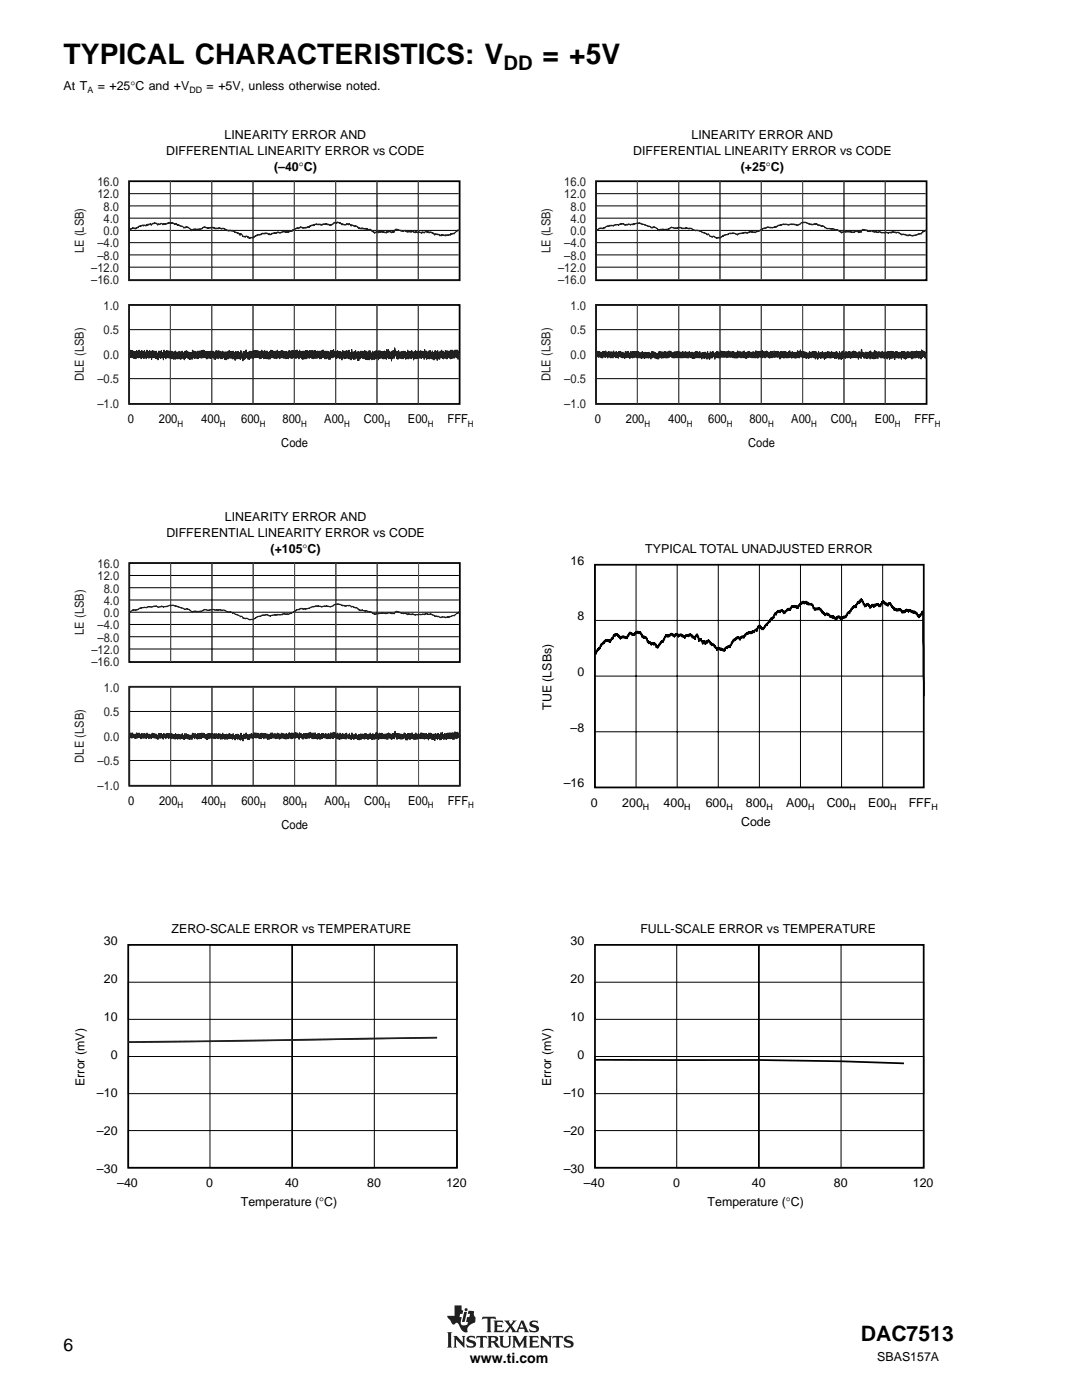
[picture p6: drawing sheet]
<svg xmlns="http://www.w3.org/2000/svg" width="216mm" height="279mm" viewBox="0 0 216 279" stroke-linecap="round" stroke-linejoin="round" font-family="sans-serif">
<g fill="#231f20">
<path d="M90.7 260.5h1.4v.9l.3 .1-.1 .7h-.5l-.1 .6h.4l-.2 1a.56 .56 0 0 0 .5 .7l.8-.1 .2-.6h-.4l.2-1h.4l.2-.6h-.5l.2-.6 1.1 .1-.1 .7 .4 .4v.7a.5 .5 0 0 1-.6 .6l-1 .8v.7a.2 .2 0 0 1 0 .2 .2 .2 0 0 1-.2 .1 2 2 0 0 1-1.6-1.6 .44 .44 0 0 0-.4-.3 .44 .44 0 0 0-.4 .3h-.3l-.2-.1-.9-1.3-.1-.3h1.5z" fill-rule="evenodd"/>
<path d="M92.6 261.8h.6l-.5 2h-.5z" fill-rule="evenodd"/>
<path d="M105.8 263.8l.4-.2 1-.1 .2 .6-.6-.3-.6 .1a.34 .34 0 0 0 0 .4 .34 .34 0 0 0 .4 .1 .77 .77 0 0 1 .9 .4 .77 .77 0 0 1-.2 .9l-.5 .2h-1l-.3-.7 .6 .4h.5a.36 .36 0 0 0 .4-.4 .36 .36 0 0 0-.5-.2 .75 .75 0 0 1-.7-.4 .75 .75 0 0 1 0-.8z" fill-rule="evenodd"/>
<path d="M98.5 263.5h1.8l.1 .6-.4-.3-.8 .1v.6h.8l.2-.2v.7l-.3-.2h-.7v.7l1 .1 .3-.3-.1 .6h-1.9l.2-.4v-1.6z" fill-rule="evenodd"/>
<path d="M96.3 262.8h2.5l.2 .6-.5-.3-.6 .1v2.4l.2 .3h-1l.2-.3v-2.4l-.7-.1-.4 .3z" fill-rule="evenodd"/>
<path d="M100.6 263.5h1.1l-.1 .3 .3 .5 .5-.6-.2-.2h.9l-1 1.1 .9 1.1 1-2.2h.4l.9 2.1 .3 .3h-1l.1-.2-.1-.5h-1l-.2 .5 .2 .2h-1.5l.1-.3-.4-.6-.4 .7 .1 .2h-.9l1-1.2z" fill-rule="evenodd"/>
<circle cx="93" cy="261.4" r=".31"/>
</g>
<path d="M104.1 264l.4 .9h-.8z" fill="#fff"/>
<g fill="#231f20">
<path d="M89.2 265.9h1l-.2 .2v2.6l.2 .2h-1l.2-.2v-2.6z" fill-rule="evenodd"/>
<path d="M90.5 266.6h.6l1.3 1.3-.1-1-.2-.3h.8l-.2 .3v2.1l-1.7-1.7v1.4l.2 .2h-.7l.2-.2v-1.8z" fill-rule="evenodd"/>
<path d="M99.6 266.6h.9l-.2 .3v1.4l.2 .3 .3 .1 .5-.1 .3-.3v-1.4l-.2-.3h.7l-.2 .3v1.3a1.05 1.05 0 0 1-1.1 .8 1.05 1.05 0 0 1-1-.8v-1.3z" fill-rule="evenodd"/>
<path d="M95.1 266.6h2l.1 .6-.4-.3-.4 .1v1.7l.2 .2h-1l.2-.3v-1.6l-.5-.1-.3 .3z" fill-rule="evenodd"/>
<path d="M93.3 266.8l.4-.2h1l.1 .5-.8-.2a.28 .28 0 0 0-.4 .1 .28 .28 0 0 0 .3 .4 .94 .94 0 0 1 1.1 1.1l-.6 .4-1.2 .1-.2-.7 .8 .4 .6-.1a.65 .65 0 0 0-.8-.7 .63 .63 0 0 1-.5-.4 .63 .63 0 0 1 .2-.7z" fill-rule="evenodd"/>
<path d="M102.2 266.6h.8l.7 1.5 .9-1.5h.6l-.2 .3v1.8l.3 .2h-1l.2-.2v-1.2l-.9 1.5-.9-1.6v1.2l.2 .3h-.7l.2-.3v-1.6z" fill-rule="evenodd"/>
<path d="M107.7 266.6h.7l1.2 1.3v-1l-.2-.3h.7l-.2 .3v2.1l-1.6-1.7v1.4l.2 .2h-.8l.2-.2v-1.8z" fill-rule="evenodd"/>
<path d="M105.5 266.6h1.8l.2 .6-.5-.3-.7 .1v.6h.7l.2-.2v.6l-.2-.1h-.7v.7l.9 .1 .4-.3-.1 .5h-2l.2-.2v-1.8z" fill-rule="evenodd"/>
<path d="M110.3 266.6h2l.1 .6-.3-.3-.5 .1v1.7l.2 .2h-1l.2-.2v-1.7l-.4-.1-.5 .3z" fill-rule="evenodd"/>
<path d="M112.7 266.8a1.44 1.44 0 0 1 1.3-.1l.1-.1 .2 .5-.4-.2a.51 .51 0 0 0-.8 .3l.1 .1a1.26 1.26 0 0 1 1.3 .9l-.3 .6-.6 .2h-.9l-.3-.7 .8 .4 .7-.1a.38 .38 0 0 0-.1-.5 .38 .38 0 0 0-.4-.1 .72 .72 0 0 1-.8-.3 .72 .72 0 0 1 .1-.9z" fill-rule="evenodd"/>
<path d="M97.3 266.6h1.3a.62 .62 0 0 1 .8 .5 .62 .62 0 0 1-.6 .7l1 1-.2 .2a1.03 1.03 0 0 1-1.1-.9l-.5-.2v.8l.2 .2h-.9l.2-.3v-1.6z" fill-rule="evenodd"/>
</g>
<path d="M98 266.9h.4a.39 .39 0 0 1 .5 .3 .39 .39 0 0 1-.4 .4h-.5z" fill-rule="evenodd" fill="#fff"/>
<path d="M25.8 36.2h65.9v19.7h-65.9zM118.9 36.2h66v19.7h-66zM25.8 60.9h65.9v19.7h-65.9zM118.9 60.9h66v19.7h-66zM25.8 112.4h66v19.7h-66zM118.7 112.7h65.6v44.5h-65.6zM25.8 137.1h66v19.7h-66zM118.7 130.2l.1-.1 .1 .3 .4-.8h.1l.2-.3 .1 .1 .3-.9 .2 .1 .2-.4 .1 .2 .1-.4 .1 .1 .2-.4 .1 .2 .2-.2v.2l.2-.2 .1 .4 .2-.3 .1 .3v-.4h.2l.2-.4 .1 .2 .1-.5 .3-.4 .1 .3 .2-.4v.2l.2-.1 .1 .4 .2-.2v.3v.1l.2-.1 .1 .4 .1-.4 .2 .2v-.3l.2 .3 .2-.3 .1 .3 .1-.2 .1 .3 .2-.3 .1 .3 .1-.4h.1l.4-.7 .2 .2 .1-.2 .1 .4 .2-.2 .1 .2 .1-.2 .1 .2 .1-.4 .2 .1 .2-.3v.2l.2-.2 .1 .3 .1-.3 .2 .3 .1-.2 .4 1 .1-.2 .1 .3 .1-.2 .2 .2 .2-.2v.4h.2l.1 .6 .2-.2 .1 .5v-.3l.2 .3 .2-.1 .1 .4 .1-.4 .1 .2 .2-.2 .1 .4 .1-.3 .1 .3h.2l.1 .5 .2-.3v.4l.1-.4h.2l.1-.4h.2v-.4l.2 .1 .1-.3 .2 .2 .6-1.3 .1 .3 .2-.3 .1 .3 .2-.4 .1 .3v-.3l.1-.1 .1 .2 .2-.3 .1 .1 .1-.1 .1 .4 .2-.2 .1 .4 .1-.4h.1l.2-.2 .1 .2 .2-.1 .1 .5v-.3l.1-.1 .1 .2 .2-.3 .1 .2 .1-.1 .1 .4 .2-.3 .1 .3 .1-.2 .1 .4 .1-.4 .2 .1 .1-.3 .1 .2 .2-.2 .1 .3 .1-.3 .1-.1 .1 .2 .1-.2 .1 .3 .2-.1 .1 .5 .1-.3 .1 .3 .2-.2 .1 .4 .1-.6 .3-.3 .1 .5h.2l.1 .8v-.4h.1l.1 .2 .2-.2 .1 .5 .1-.1 .1 .6 .2-.6 .1 .2 .2-.1v.5l.1-.3 .2 .2 .1-.5 .2 .1 .1-.2 .1 .4 .2-.1 .1 .5 .1-.2 .1 .4 .2-.3 .1 .2h.1l.1 .4 .2-.2 .1 .5 .2-.1v.4l.1-.3h.2l.2-.1 .1 .3 .1-.2 .1 .3 .2-.3 .1 .3 .1-.1 .1 .3 .1-.3 .2 .2 .1-.4 .3-.3 .1 .3 .1-.3h.2l.1-.2 .1 .3 .6-1.3h.2l.2-.4v.3l.1-.3 .1-.1 .1 .2 .2-.4 .1 .2 .1-.3 .1 .4 .2-.2 .1 .4 .1-.5 .1 .1 .2-.3 .1 .3 .2-.3v.3l.1-.4h.2l.1-.4 .1 .1 .2-.3 .1 .2 .1-.3 .2 .2v-.3l.2 .3 .2-.3 .1 .3 .1-.4 .1 .2 .2-.3 .1 .3 .1-.4 .3-.2 .1 .3 .4-1 .1 .1 .2-.1 .1 .5 .1-.2 .1 .4 .1-.3 .2 .3 .3-.7h.2l.2-.4 .1 .2v-.4h.2l.2-.4 .1 .2 .1-.4h.1l.1-.3 .1-.1 .1 .2 .1-.3h.1v.1l.2-.7 .3-.2 .1 .3v-.5h.2l.2-.3 .1 .2 .1-.2 .1 .3 .1-.3h.2l.1-.2 .1 .4 .2-.2 .1 .5 .1-.3h.1v.2l.1-.4 .2 .1 .1-.3h.2v-.2l.2 .2 .2-.2 .1 .2 .1-.4h.1l.2-.4 .1 .2 .2-.2v.3l.2-.3 .1 .2 .2-.2 .1 .4 .1-.3 .1 .3 .1-.4h.2l.1-.4 .1 .1 .2-.3 .1 .2 .2-.4v.2l.2-.2 .1 .4 .1-.4 .1 .2 .2-.2 .1 .4 .1-.2 .2 .1v.3l.1-.3 .1 .3 .2-.2 .1 .2 .1-.2 .6 1.2 .2-.3 .1 .3 .1-.3 .2 .3 .1-.4 .1 .3 .1-.3 .2 .4 .1-.2 .4 .8 .2-.2v.4l.2-.1 .1 .4 .2-.3 .1 .1 .1-.2 .1 .3 .2-.2 .1 .3 .1-.1 .1 .4 .2-.2 .2 .3 .1-.3v.4l.2-.4 .1 .4 .2-.1 .1 .4v-.3l.2 .3 .1-.5 .2 .1 .1-.3 .1 .4 .1-.2 .2 .4 .1-.2 .1 .3 .1-.3h.3v-.2l.1 .2 .2-.3 .2 .2v-.3l.2-.1v-.3l.1-.2 .2 .1v-.3l.2 .3 .1-.5h.2v-.4l.2 .1 .1-.4 .1-.1v.2l.1-.3 .1-.1 .1 .2 .2-.2 .1 .3v-.5l.3-.2v-.3l.3 .1v-.3l.1 .3 .2-.6h.3v.4h.2l.4 1v-.4h.1l.1 .2 .1-.4h.1l.2 .2v-.2l.4 .8 .2-.4v.2h.1l.1-.4 .1 .2 .2-.2v.4l.1-.4h.1l.1 .2 .2-.3 .1 .2 .1-.3 .1 .2 .2-.1 .1 .4 .1-.3 .1 .3 .1-.4 .3-.1v-.4l.1 .1 .2-.2 .1 .4 .2-.2 .1 .5 .1-.3 .1 .3 .2-.2 .1 .4 .1-.5h.1v.1l.2-.2 .1 .4h.2v.4h.2l.1 .3 .2-.1 .1 .4 .1-.2 .1 .3 .2-.3 .1 .4 .1-.3 .1 .3 .1-.3 .3 .2 .1-.3v.3h.2l.1 .5 .2-.4v.4l.1-.4 .2 .3 .2-.4 .1 .1v-.2l.2 .2 .2-.2 .1 .4 .1-.3 .2 .1 .1-.2 .1 .4 .2-.2v.4l.2-.3 .1 .3 .2-.3 .1 .3 .1-.1 .1 .3 .2-.1 .1 .5 .1-.2 .1 .5 .1-.3h.3v-.3h.2v-.4l.3-.2 .2 16.8M25.6 188.6h65.6v44.4h-65.6zM118.7 188.6h65.6v44.4h-65.6zM118.8 211.5h32.7l16.4 .3 12.5 .4" fill="none" stroke="#000" stroke-width=".35"/>
<g fill="none" stroke="#000" stroke-width=".2">
<path d="M25.7 38.6h65.8M34 36.1v19.7M42.2 36.1v19.7M50.5 36.1v19.7M58.7 36.1v19.7M67 36.1v19.7M75.2 36.1v19.7M83.5 36.1v19.7M118.9 38.6h65.8M127.2 36.1v19.7M135.4 36.1v19.7M143.7 36.1v19.7"/>
<path d="M151.9 36.1v19.7M160.1 36.1v19.7M168.4 36.1v19.7M176.6 36.1v19.7M25.7 41.1h65.8M25.7 43.5h65.8M25.7 46h65.8M25.7 48.4h65.8M25.7 50.9h65.8M25.7 53.3h65.8M118.9 41.1h65.8M118.9 43.5h65.8"/>
<path d="M118.9 46h65.8M118.9 48.4h65.8M118.9 50.9h65.8M118.9 53.3h65.8M25.7 65.8h65.8M25.7 70.7h65.8M25.7 75.6h65.8M34 60.8v19.7M42.2 60.8v19.7M50.5 60.8v19.7M58.7 60.8v19.7M67 60.8v19.7"/>
<path d="M75.2 60.8v19.7M83.5 60.8v19.7M118.9 65.8h65.8M118.9 70.7h65.8M118.9 75.6h65.8M127.2 60.8v19.7M135.4 60.8v19.7M143.7 60.8v19.7M151.9 60.8v19.7M160.1 60.8v19.7M168.4 60.8v19.7M176.6 60.8v19.7"/>
<path d="M25.8 114.8h65.8M25.8 117.3h65.8M25.8 119.7h65.8M34 112.3v19.7M42.3 112.3v19.7M50.5 112.3v19.7M58.8 112.3v19.7M67 112.3v19.7M75.3 112.3v19.7M83.5 112.3v19.7M118.7 112.7v44.5M126.9 112.7v44.5"/>
<path d="M135.1 112.7v44.5M143.3 112.7v44.5M151.5 112.7v44.5M159.7 112.7v44.5M167.9 112.7v44.5M176.1 112.7v44.5M25.8 122.2h65.8M25.8 124.6h65.8M25.8 127.1h65.8M25.8 129.5h65.8M34 137v19.7M42.3 137v19.7"/>
<path d="M50.5 137v19.7M58.8 137v19.7M67 137v19.7M75.3 137v19.7M83.5 137v19.7M118.7 123.8h65.6M118.7 134.9h65.6M25.8 142h65.8M25.8 146.9h65.8M25.8 151.8h65.8M118.7 146h65.6M25.6 196h65.6v7.4h-65.6z"/>
<path d="M41.9 188.6h16.4v44.4h-16.4zM58.3 188.6h16.4v44.4h-16.4zM118.7 196h65.6v7.4h-65.6zM135 188.6h16.4v44.4h-16.4zM151.4 188.6h16.4v44.4h-16.4zM25.6 210.8h65.6v7.5h-65.6zM118.7 210.8h65.6v7.5h-65.6zM25.6 225.6h65.6v7.4h-65.6zM118.7 225.6h65.6v7.4h-65.6z"/>
</g>
<g fill="none" stroke="#624d58" stroke-width=".2">
<path d="M34 36.2v19.6M42.2 36.2v19.6M50.5 36.2v19.6M58.7 36.2v19.6M67 36.2v19.6M75.2 36.2v19.6M83.5 36.2v19.6M127.2 36.2v19.6M135.4 36.2v19.6M143.7 36.2v19.6M151.9 36.2v19.6M160.2 36.2v19.6"/>
<path d="M168.4 36.2v19.6M176.6 36.2v19.6M34 60.9v19.6M42.2 60.9v19.6M50.5 60.9v19.6M58.7 60.9v19.6M67 60.9v19.6M75.2 60.9v19.6M83.5 60.9v19.6M127.2 60.9v19.6M135.4 60.9v19.6M143.7 60.9v19.6"/>
<path d="M151.9 60.9v19.6M160.2 60.9v19.6M168.4 60.9v19.6M176.6 60.9v19.6M34 112.4v19.6M42.3 112.4v19.6M50.5 112.4v19.6M58.8 112.4v19.6M67 112.4v19.6M75.3 112.4v19.6M83.5 112.4v19.6M34 137.1v19.6"/>
<path d="M42.3 137.1v19.6M50.5 137.1v19.6M58.8 137.1v19.6M67 137.1v19.6M75.3 137.1v19.6M83.5 137.1v19.6"/>
</g>
<g fill="none" stroke="#231f20" stroke-width=".2">
<path d="M25.8 36.2v19.6M118.9 36.2v19.6M25.7 55.9h66M91.7 46l-.2-.1-.1 .2-.1-.2-.1 .3-.2-.1v.3h-.2l-.1 .3-.2-.2-.1 .2-.2-.1-.1 .2-.1-.2-.1 .3-.2-.1-.1 .2-.1-.2-.2 .2-.1-.2-.1 .2-.2-.1-.1 .2-.3-.3-.2 .2-.1-.2-.1 .3-.2-.2-.1 .2-.2-.3-.1 .1-.1-.2-.1 .2-.2-.2-.1 .1-.2-.1-.1 .2-.1-.3-.1 .1-.2-.3-.1 .2-.1-.2h-.2v-.1l-.2 .2-.1-.2-.1 .2-.2-.3-.1 .2-.2-.2-.1 .1h-.1l-.1 .2-.2-.2-.1 .2-.2-.2-.1 .2-.1-.2-.2 .2-.1-.2-.1 .1-.2-.1-.1 .2-.1-.2-.1 .1-.1-.1-.2 .2-.1-.2-.2 .1-.1-.3-.1 .2-.1-.2-.2 .3-.1-.2-.1 .1-.2-.2-.1 .2-.1-.1-.2 .2-.3-.4-.2 .1-.1-.1-.1 .2-.1-.2-.1 .2-.2-.2-.2 .1v-.2l-.2 .1-.1-.2-.2 .2-.1-.2-.1 .1-.1-.2-.3 .2-.1 .5-.2-.2-.1 .2-.2-.1-.1 .2-.3-.4-.2 .2-.1-.1-.1 .2-.2-.2-.1 .3-.1-.2-.2 .2-.1-.2-.1 .1-.2-.2-.1 .2-.1-.2-.2 .2-.1-.2-.1 .2-.2-.2-.1 .3-.1-.3h-.3l-.1 .3-.1-.2-.1 .2-.4-.4-.2 .1-.1-.3-.2-.1-.2 .2-.1-.2-.2 .1-.1-.3-.1 .2-.2-.3-.1 .3-.1-.2-.2 .2-.1-.3-.1 .2-.1-.2-.1 .2-.2-.2-.1 .2-.2-.3-.1 .2-.1-.3-.1 .1-.1-.2h-.2l-.1-.2-.2 .2v-.1h-.3l-.1-.2-.1 .1-.1-.1-.2 .2-.1-.3-.2-.1-.1 .2-.2-.2-.1 .1-.2-.1-.1 .2-.1-.1-.2 .1-.1-.2-.1 .2-.2-.2-.1 .2-.4-.5-.1 .2-.1-.2-.2 .1-.1-.2-.1 .2-.1-.1-.1 .1-.2-.1-.1 .2-.2-.1-.1 .3-.1-.1-.1 .2-.2-.1-.1 .2-.1-.2-.2 .1-.1-.2-.1 .2-.2-.3-.1 .2-.2-.2v.2l-.5-.1-.1 .2-.1-.1-.1 .2-.2-.3-.1 .2-.1-.2-.1 .2-.2-.2-.1 .2-.2-.2-.1 .1-.1-.1-.1 .3-.1-.2-.2 .2-.2-.1-.1 .2-.1-.2-.4 .5-.1-.2-.1 .2-.2-.1-.1 .2-.1-.2-.1 .2-.2-.1-.2 .1-.1-.1-.1 .2-.4-.4-.1 .2h-.2l-.1 .2-.1-.2-.1 .2-.2-.2-.6 .6-.1-.1-.2 .2-.1-.1-.2 .2-.1-.1-.1 .2-.1-.1-.1 .2-.2-.2-.1 .2-.2-.2-.1 .2-.1-.2-.2 .1-.1-.1-.1 .1-.2-.1-.1 .2-.1-.1-.1 .2-.1-.1-.2 .1-.1-.2-.1 .1-.2-.1-.1 .3-.1-.2-.2 .2-.1-.2-.1 .2-.2-.1-.1 .2-.1-.2-.4 .4-.2-.2-.1 .1-.1-.2-.1 .1-.1-.2-.1 .1-.2-.1-.1 .2-.1-.2-.2 .2-.2-.2v.2l-.2-.1-.1 .3-.2-.2-.1 .2-.1-.1-.2 .1-.1-.1-.4 .4-.1-.1-.2 .2-.1-.1-.1 .4-.1-.3-.1 .2-.2-.2-.1 .3-.2-.3-.1 .3-.1-.3-.1 .2-.2-.4h-.2l-.1 .2-.2-.2-.1 .2-.2-.2-.1 .1-.1-.4-.2-.2-.2 .3-.1-.3-.1 .1-.2-.3-.1 .2-.4-.3-.2 .1-.1-.3-.1 .1-.1-.2-.2 .2-.4-.3-.1 .2-.1-.2-.2 .2-.1-.2-.1 .2-.1-.3-.2 .1-.1-.3v.2l-.2-.3-.1 .1a.16 .16 0 0 0-.2-.1 .16 .16 0 0 0-.1 .3l-.2-.3-.1 .1-.1-.2-.2 .2-.1-.2-.1 .3-.2-.2-.1 .1-.2-.1-.1 .2-.1-.3-.2 .2v-.3l-.2 .2-.1-.2-.1 .2-.2-.1-.1 .1-.1-.1-.1 .2-.2-.2-.1 .2-.1-.2-.2 .1-.1-.2-.2 .1-.1-.2-.6 .6-.2-.2-.1 .2-.1-.2-.1 .3-.2-.2-.1 .2-.1-.2-.2 .2-.1-.3-.1 .3-.1-.2-.2 .2-.1-.1-.2 .3-.1-.3-.1 .1-.1-.4-.2 .1-.1-.3-.2 .1-.1-.2-.1 .2-.1-.2-.1 .3-.2-.2-.1 .2-.4-.4-.2 .1-.1-.2-.1 .1-.1-.2-.2 .1-.1-.2-.1 .2-.2-.3-.1 .1-.2-.2v.2l-.4-.4-.1 .2-.2-.2-.1 .2-.1-.2-.1 .2-.2-.2-.4 .3-.1-.1-.2 .2-.1-.2-.1 .2-.2-.2-.1 .3-.1-.3h-.3l-.1 .2-.4-.1-.1 .2-.2-.3-.2-.1-.2 .1-.1-.1-.1 .2-.1-.2-.1 .2h-.2l-.1 .2-.2-.2-.1 .1-.1-.1-.2 .2-.1-.2-.1 .2-.2-.1-.1 .3-.3-.2-.2 .2-.1-.2-.1 .2-.2-.1-.1 .2-.1-.2-.1 .2-.2-.1-.1 .3-.1-.1-.2 .2-.1-.1-.2 .3-.1-.2-.1 .1-.1-.2-.2 .2-.1-.1-.1 .2-.2-.1-.4 .5M119 46.1l.1-.3 .5-.1 .1-.2 .1 .1 .1-.1 .1 .1 .2-.1 .2 .2v-.2l.2 .1 .1-.2 .1 .1 .2-.4 .4 .1v-.2l.2 .1 .1-.2 .1 .2 .5-.2 .1 .2 .1-.2 .3-.1 .1 .1 .1-.1 .1 .1 .2-.1 .1 .2 .1-.3 .2 .1 .1-.2 .2 .2 .1-.2 .1 .1 .1-.1 .2 .2 .1-.1 .1 .3 .2-.2 .1 .1 .1-.2 .2 .2 .1-.2h.2l.2 .2 .1-.2 .1 .1 .2-.1 .1 .2 .1-.2 .2 .1 .1-.2 .2 .1v-.2l.2 .1 .1-.1 .2 .1 .1-.1 .1 .1 .1-.1 .2 .2 .1-.1 .1 .2 .2-.1 .3 .2 .1-.1 .1 .2 .2-.1 .1 .2 .2-.1 .1 .3 .1-.2 .3 .1 .1 .3 .2-.1 .1 .1 .2-.2 .1 .1 .1-.1 .1 .2 .1-.1 .4 .4h.2l.1 .3 .4-.4 .1 .2 .1-.2 .1 .1 .2-.1 .1 .2 .2-.1 .1 .1 .1-.2 .4 .2 .1-.3 .2 .1 .1-.2h.2l.1-.2 .6 .3 .2-.1 .1 .1 .2-.1 .1 .1 .1-.2 .2 .1v-.1l.1 .1 .2-.1 .1 .2 .1-.1 .2 .2 .1-.2 .4 .2 .1-.2 .1 .1 .2-.1 .4 .2 .1-.2 .1 .1 .2-.1 .3 .4 .2-.1 .1 .2 .2-.1 .1 .2 .1-.2 .2 .2 .1-.2 .1 .2 .2-.1 .1 .2 .1-.2 .4 .4 .2-.1v.2l.2-.1 .1 .2 .1-.1 .3 .1 .1 .3 .2-.2 .3 .5 .2-.1 .1 .2 .1-.2 .2 .2 .1-.2h.3l.1 .4 .1-.2 .1 .3 .2-.2 .1 .2 .1-.3 .1 .2 .1-.1 .2 .1 .1-.2h.2l.1-.2 .2 .1v-.2l.3-.2 .5 .1 .1-.2 .1 .1 .1-.2h.2l.1-.1 .1 .2 .1-.2 .2 .1 .2-.1v.1l.2-.1 .6 .4 .1-.3 .2 .1 .1-.2 .1 .2 .1-.2 .2 .1 .4-.2 .1 .2 .1-.2 .2 .1 .1-.2 .1 .2 .2-.1 .1 .1 .1-.2 .2 .1 .1-.2 .2 .1 .1-.1 .1 .2 .1-.2 .2 .2v-.1l.1 .1 .2-.1 .2 .1v-.2l.2 .1 .1-.2 .2 .1 .1-.2 .1 .1 .1-.2 .2 .1 .1-.2 .1 .1 .5-.4 .1 .1 .2-.1 .1 .1v-.2h.2l.1-.1 .2 .1 .1-.1 .1 .2 .1-.1 .5 .1v-.1l.2 .1 .1-.2 .2 .1 .1-.2 .1 .2 .1-.3h.2l.1-.2 .1 .1 .1-.1 .2 .1 .1-.2 .2 .1 .1-.2 .1 .1 .1-.1 .1 .1 .2-.1 .1 .1 .2-.1 .1 .1 .1-.1 .2 .2 .1-.1 .2 .1 .1-.2 .1 .1 .1-.1 .1 .1 .4-.1 .2 .2 .1-.2 .1 .2 .2-.1 .1 .2 .1-.2 .2 .1 .1-.2 .1 .1 .1-.3h.2l.1-.1 .2 .1 .1-.2 .1 .2 .4-.2 .1 .2 .1-.1 .2 .2 .1-.1 .1 .3 .1-.2 .2 .2 .1-.1 .1 .2 .2-.2 .1 .2 .1-.2 .2 .1 .1-.2 .2 .2 .1-.2 .2 .1 .1 .3 .2-.2 .1 .2 .1-.1 .2 .2 .1-.1 .1 .2 .2-.2 .2 .1 .2 .4 .1-.1 .1 .2 .2-.1 .1 .2 .1-.1 .1 .1 .2-.1 .3 .2 .1-.2 .2 .2 .2-.2v.2l.2-.1 .1 .2 .2-.1 .1 .2 .2-.2 .1 .2 .1-.1 .1 .3 .2-.1 .1 .2 .1-.1 .1 .3 .1-.2 .2 .1 .1-.2h.3l.1 .2 .4-.2 .4 .1 .1-.1 .2 .2 .1-.2 .1 .2 .1-.1 .2 .1 .1-.2 .1 .1 .1-.2 .1 .1 .2-.1 .1 .2 .2-.1 .1 .2 .1-.2 .2 .2 .1-.2 .1 .2 .2-.4 .3-.2v.1l.2-.1 .1 .2 .2-.1 .1 .2 .1-.2 .1 .3 .1-.2 .2 .2 .1-.1 .1 .1 .5-.1 .3 .3 .2-.2 .1 .1 .2-.1 .1 .2 .1-.1 .2 .1v-.2l.1 .1 .2-.1 .1 .2 .1-.1 .2 .2 .1-.1 .1 .1 .2-.1 .1 .1 .1-.2 .2 .1 .1-.1 .2 .2 .1-.1 .1 .1 .1-.2 .2 .2 .1-.2 .1 .2 .1-.2 .2 .1 .1-.2 .1 .2 .2-.1 .1 .2 .1-.2 .2 .2 .1-.2 .1 .1 .2-.1 .1 .3 .1-.1 .4 .4 .1-.2 .1 .1 .2-.1 .1 .2 .2-.2v.2l.2-.1 .1 .2 .2-.1 .1 .2 .1-.2 .2 .1 .1-.2 .1 .2 .2-.1 .1 .2 .1-.1 .2 .1 .1-.2 .1 .1 .2-.2 .1 .2 .3-.3 .2 .1 .1-.2 .1 .1 .2-.1 .1 .1 .4-.5 .1 .1 .4-.4 .2 .2M25.8 60.9v19.6M91.7 70.7v-.1l-.1 1-.1-1.5-.1 1.6-.1-1.8-.2 1.5-.1-1.5-.1 1.4-.1-1.4-.2 1.6-.1-1.4-.2 1.4-.1-1.6-.1 1.6-.1-1.6-.2 1.7-.1-1.5-.1 1.3-.2-1.3-.1 1.5-.1-1.6-.2 1.6-.1-1.6-.1 1.5-.2-1.2-.1 1.3-.1-1.5-.1 1.4-.2-1.6-.1 1.5-.2-1.3-.1 1.6-.1-1.4-.1 1.3-.2-1.6-.1 1.9-.1-1.8-.2 1.5v-1.4v.9l-.1-1.1v.5v-.4l-.1 1.7-.1-1.5v.5l-.1-.4v1.4l-.2-1.7-.1 1.5-.1-1.3-.2 1.2-.1-1.5-.1 1.6-.2-1.5-.1 1.5-.2-1.4-.1 1.5v-1.2v.6l-.1-1-.1 1.3-.2-1.6-.1 1.9-.1-1.4v.1v-.2v.3l-.1-.3-.1 1.2-.1-1.3-.1 1.4-.1-1.5-.1 1.5-.2-1.4-.1 1.4-.1-1.5-.2 1.5-.1-1.3v.4l-.1-.3v1.3l-.2-1.6-.1 1.6v-1.1l-.1 .9v-1.2l-.1 .2v-.1l-.1 1.5-.1-1.6-.1 1.2-.2-1.4-.1 1.6-.1-1.5-.2 1.4-.1-1.4-.1 1.5-.1-1.7-.1 1.7-.2-1.3-.1 1.4-.1-1.6-.2 1.3-.2-1.3v1.5l-.2-1.4-.1 1.4-.1-1.5-.2 1.4-.1-1.3v.4l-.1-.3v1.2l-.2-1.5-.1 1.7-.1-1.5-.1 1.3-.1-1.3-.1-.1v.3v-.3l-.1 .9-.2-1.5v2l-.2-1.5-.1 1.6-.1-1.5-.1 .3v-.3v.2l-.1 1.7-.1-1.8-.1 1.4-.2-1.5-.1 1.5-.1-1.8-.2 1.6-.1-1.6-.1 1.9-.2-1.5-.1 1.4-.1-1.5-.1 1.5-.2-1.5-.1 1.5-.1-1.5-.2 1.4-.1-1.4-.1 1.4-.2-1.5-.1 1.8-.1-1.6-.2 1.3-.1-1.5-.1 1.6v-1.1l-.1 .6-.1-1-.1 1.6-.1-1.5-.1 1.5-.1-1.6-.2 1.7v-1v.7l-.1-1.1-.1 1.2-.2-1.6-.1 1.8-.1-1.7-.2 1.7-.1-1.6-.1 1.5-.2-1.6-.1 1.6-.1-1.7-.2 1.6-.1-1.4-.1 1.3-.1-1.3-.1-.1-.1 1.3-.1-1.3-.1 1.5-.1-1.4-.2 1.7-.1-1.8-.1 1.8-.1-1.6-.2 1.2-.1-1.5-.2 1.7-.1-1.6-.1 1.6-.2-1.5-.1 1.3-.1-1.7-.2 2-.1-1.5-.1 1.3-.2-1.7-.1 1.7-.1-1.5-.1 1.4-.1-1.5-.2 1.5-.1-1.4-.1 1.5-.2-1.5-.1 1.4-.1-1.5-.2 1.8-.1-1.4v-.1v.4l-.1-.5v1.3l-.2-1.4-.1 1.5-.1-1.5-.2 1.3-.1-1.4-.1 1.5-.1-1.4-.1 1.5-.2-1.5-.1 1.2-.1-1.5-.2 1.6-.1-1.3v-.1l-.1 1.4-.2-1.4-.1 1.7-.1-1.5-.2 1.5-.1-1.5v-.1l-.1 1.4-.2-1.4-.1 1.5-.1-1.5-.2 1.5-.1-1.5-.1 1.3v-1l-.1 .6v-1.1l-.2 1.5-.1-1.3-.1 1.5-.1-1.5-.2 1.5-.1-1.5-.1 1.3-.2-1.3v.2v-.1l-.1 1.3-.1-1.4-.1 .5v-.4l-.1 1.3-.1-1.5-.1 1.5-.2-1.4-.1 1.5-.1-1.6-.2 1.5-.1-1.5-.1 1.4-.1-1.4-.2 1.5-.1-1.4-.1 1.3-.2-1.4-.1 1.6-.1-1.6-.2 1.6-.1-1.5-.1 1.5-.1-1.5-.2 1.6-.1-1.6-.1 1.5-.2-1.5-.1 1.3-.1-1.5-.1 1.7-.1-1.4-.1-.1-.1 1.3-.1-1.5-.2 1.6-.1-1.5-.1 1.5-.1-1.4-.2 1.3-.1-1.4v.2l-.1-.1-.1 1.4-.1-1.5-.1 1.5-.1-1.4-.2 1.3-.1-1.4-.2 1.6-.1-1.4-.1 1.3-.2-1.4v1.5l-.1-1.4-.2 1.3-.1-1.4-.2 1.4-.1-1.5-.1 1.4-.2-1.4-.1 1.5-.1-1.4-.2 1.5-.1-1.5-.1 1.3-.2-1.5-.1 1.7-.1-1.5-.2 1.4v-1.4l-.2 1.4-.1-1.4-.2 1.3-.1-1.4-.1 1.4-.1-1.5-.2 1.7-.1-1.5v.3l-.1-.2v1.5l-.2-1.4-.1 1.3-.1-1.5-.2 1.5v-1.2v.9l-.1-1.2-.1 1.4-.2-1.5-.1 1.6-.1-1.4-.1 1.2-.1-1.5-.2 1.6-.1-1.4-.1 1.5-.2-1.5-.1 1.3-.1-1.4-.2 1.4-.1-1.4v.2l-.1-.1v1.3l-.2-1.4-.1 1.4v-1.1l-.1 .7-.1-1-.1 1.6-.1-1.5-.1 1.4-.2-1.4-.1 1.4-.1-1.4-.1 1.6-.2-1.5-.1 1.5-.1-1.4-.1 1.1-.2-1.5-.1 1.7-.1-1.5-.1 .3-.1 1.3-.1-1.6v.4l-.1-.3v1.8l-.2-1.4-.1 .9v-.9v.8l-.1-1.4-.2 1.7-.1-1.4-.1 1.3-.1-1.5-.2 1.5-.1-1.4-.1 1.4-.2-1.5-.1 1.8-.1-1.6-.2 1.3-.1-1.5-.1 1.5-.2-1.5-.1 1.4-.2-1.4v1.4l-.2-1.5-.1 1.6-.1-1.5-.2 1.5-.1-1.4-.1 1.6-.1-1.6-.2 1.5-.1-1.5-.1 1.2-.1-1.3-.2 1.5-.1-1.4-.2 1.4-.1-1.5-.1 1.3-.2-1.4-.1 1.6-.1-1.5-.2 1.4-.1-1.5-.1 1.7-.2-1.5-.1 1.5-.1-1.6-.1 1.3-.1-1.3-.1 .2v-.1l-.1 1.3-.1-1.4-.1 1.4-.1-1.3-.1-.1-.1 1.4-.1-1.4-.2 1.5-.1-1.5-.1 1.5-.2-1.5-.1 1.3-.1-1.4-.2 1.4-.1-1.5-.1 1.5-.2-1.4v1.5l-.2-1.4-.1 1.3-.1-1.3-.2 1.4-.1-1.4-.1 1.5-.2-1.4-.1 1.3-.1-1.4-.2 1.4-.1-1.4v.2l-.1-.1v1.2l-.2-1.5-.1 1.8-.1-1.3-.2 1.3-.1-1.4-.1 1.4-.1-1.4v-.1l-.1 1.4-.2-1.5-.1 1.3-.1-1.4-.2 1.5-.2-1.4v1.7l-.2-1.4-.1 1.1-.1-1.4-.2 1.5-.1-1.4-.1 1.5-.2-1.6-.1 1.5-.1-1.4-.2 1.4v-1.3l-.1 .3v-.2l-.1 1.2-.1-1.5-.1 1.6-.2-1.5-.1 1.5-.1-1.5-.2 1.3-.2-1.4v1.5l-.2-1.5-.1 1.4-.1-1.4-.2 1.3-.1-1.4v.3l-.1-.2v1.3l-.2-1.4-.1 1.6-.1-1.5-.1 1.3-.2-1.5-.1 1.9-.1-1.5-.2 1.1-.1-1.4-.1 1.5-.1-1.4-.2 1.3-.2-1.3-.1 1.7-.1-1.4-.1 1.2-.1-1.5-.2 1.4-.1-1.4-.1 1.3-.2-1.3-.1 1.3-.1-1.4-.1 1.7-.1-1.5-.1-.1-.1 1.3-.1-1.4-.2 1.5-.1-1.4-.1 1.3-.2-1.5-.1 1.7-.1-1.4-.2 1.3-.1-1.5-.1 1.5-.1-1.4-.2 1.3-.1-1.4-.2 1.6-.1-1.5-.1 1.3-.1-1.5-.1 1.5-.1-1.3-.1 .1v-.1l-.1 1.3-.1-1.4-.2 1.6-.1-1.5-.1 1.4-.2-1.4v.3v-.2l-.1 1.3-.1-1.5-.2 1.4-.1-1.4-.1 1.4-.2-1.5-.1 10.7M118.9 60.9v19.6M184.9 70.7l-.1 .7v-.8v.9l-.2-1.2v1.2l-.2-1.4-.1 1.1-.2-1.2-.1 1.3-.1-1.5-.1 1.9-.2-1.5-.1 1.3-.1-1.4-.1 .4v-.2l-.1 1.2-.1-1.4-.1 1.2-.1-1.3-.1 1.5-.2-1.4-.1 1.3-.2-1.2-.1 1.3-.1-1.4-.1 1.6-.2-1.6-.1 1.3-.1-1.1-.2 1v-.8v.7l-.1-1-.1 1.3-.2-1.4-.1 1.5-.1-1.2-.2 1.3-.1-1.6-.1 1.5-.1-1.5-.2 1.3-.1-1.2-.1 1.5-.2-1.4-.1 1.1-.1-1.1-.1 1.2-.2-1.1-.1 1-.1-1.3-.2 1.3-.1-1.2v.5l-.1-.4-.1 1.5-.1-1.5-.1 1.2-.2-1.3-.1 1.3-.1-1.4-.1 1.5-.1-1.4-.2 1.6-.1-1.6-.1 1.2-.2-1.2v.4v-.3l-.1 1.4-.1-1.4-.2 1-.1-1.1-.1 1.4-.2-1.3-.1 1.2-.2-1.4-.1 1.4-.1-1.2-.1 1.1-.1-1.1-.2 .9-.1-1-.1 1.4-.1-1.3-.2 1.2-.1-1.4-.1 1.5-.1-1.7-.2 1.8-.1-1.4-.2 1.3-.1-1.2-.1 1.1-.2-1.5-.1 1.7-.1-1.5-.2 1.3-.1-1.2-.1 1.3-.1-1.3-.2 1.3-.1-1.3-.1 1.2-.2-1.1-.1 1.1-.2-1.2v.8l-.1-.8v.4v-.1l-.1-.9-.1 1.9-.1-1.3-.2 1.1-.1-1.2v.2v-.1l-.1 1.4-.2-1.3-.1 1-.1-1.1-.2 1.1-.1-1.3-.1 1.2-.2-1.3-.1 1.4-.1-1.2-.1 1.3-.2-1.2-.1 1.3-.1-1.5-.1 1.3-.2-1.2-.1 1.3-.1-1.2-.2 1.1-.1-1.3-.1 1.5-.2-1.1-.1 .8-.1-1.3-.2 1.6-.1-1.5-.1 .4v1.3l-.1-1.4-.2 1.3-.1-1.5-.1 1.5-.1-1.2-.2 .9-.2-1.2v1.4l-.2-1.3-.1 1.3-.1-1.2-.2 .9v-.7v.7l-.1-1-.2 1.1-.1-1.3-.1 1.4-.2-1.2-.1 1.2-.1-1.3-.1 1.2-.2-1.3-.1 1.4-.1-1.2-.1 1.3-.1-1.3-.2 1.5-.1-1.4-.1 1.1-.2-1.3-.1 1.3-.1-1.2-.1 .3v-.2l-.1 1.2-.1-1.1-.1 .8-.2-1.2-.2 1.6v-1.2l-.2 .9-.1-1.3-.1 1.6-.2-1.5-.1 1.2-.1-1.3-.1 1.2-.1-1.1-.1 .3v-.1l-.1 1-.1-1.1-.2 1.1-.1-1.2-.1 1.4-.1-1-.1-.1-.1 1-.2-1.1v1.2l-.2-1.3-.1 1.1-.2-1.2-.1 1.2-.1-1.3-.1 1.4-.2-1.4-.1 1.1-.1-1.4-.1 1.6-.2-1.3-.1 1.3-.1-1.4-.2 1.5-.1-1.2-.1 1.2-.2-1.2v.3v-.2l-.1 1.1-.1-1.1-.2 1v-.9v.7l-.1-1-.1 1.3-.1-1.2-.2 1-.1-1.3-.2 1.4-.1-1.2-.1 1.3-.1-1.1-.1 1-.2-1.2-.1 1.2-.1-1.3-.2 1.4-.1-1.3-.1 1.1-.2-1.2-.1 1.3-.1-1.2-.1 .3v-.2l-.1 1.4v-1.1v.5l-.1-.8-.1 1-.2-1.2-.1 1.2-.1-1.2-.2 1.2v-1.2l-.2 1.2-.1-1.3-.2 1.3-.1-1.2-.1 1.3-.1-1.2-.2 1.2-.1-1.3-.1 1.4-.1-1.1-.2 1v-.6v.5l-.1-1.1-.2 1-.1-1.2-.1 1.4-.2-1.2-.1 1.2-.1-1.2-.2 1.1v-1.4l-.2 1.6-.1-1.5-.1 1.3-.2-1.2-.1 1.2-.1-1.1-.2 1.3-.1-1.3-.1 1.2-.2-1.4-.1 1.5-.1-1.2-.2 1.1-.1-1.2-.2 1.2-.1-1.1-.1 1.1-.1-1.1-.1 1-.1-1.2-.2 1.2-.1-1.2-.1 1.3-.2-1.1-.1 1.3-.1-1.2-.2 1-.1-1.4-.1 1.4-.2-1.2-.1 1.2-.1-1.1-.2 1.1-.1-1.2-.1 1.1-.2-1.1-.1 1.1-.1-1.3-.1 1.5-.2-1.2-.1 1.2-.1-1.1-.2 1.1-.1-1.3-.1 1.2-.1-1.2-.2 1.1-.1-1.1-.1 1.1-.2-1.1-.1 1.1-.1-1.3-.2 1.3-.1-1.2-.1 1.3-.2-1.2-.1 1.1-.1-1.2-.1 1.2-.1-1.2-.2 1.2-.1-1.2-.2 1.2-.1-1.3-.1 1.5-.1-1.2-.2 1.2-.1-1.3-.2 1.2-.1-1.2-.1 1.2-.2-1-.1 1.3-.1-1.2-.2 .7-.1-1.1-.1 1.4-.1-1.2-.1 1.2-.2-1.3-.1 1.6-.1-1.1-.1 .8v-.7l-.1 .5v-.8v.6l-.1-1-.1 1.6-.1-1.2-.2 1-.1-1.2-.2 1.3-.1-1.2-.1 1.1-.2-1.1-.1 1.3-.1-1.2-.2 .9-.1-1.2-.1 1.3-.1-1.2-.2 1.1-.1-1.2-.1 1.2-.1-1.2-.2 1.3-.1-1.2-.1 1.3-.2-1.2v.2v-.1l-.1 1.1-.1-1.3-.2 1.2-.1-1.1-.1 .9-.2-1.2-.1 1.4-.1-1.2-.2 1.2-.1-1.2-.1 1.1-.1-1.2-.1 1.2-.2-1.1-.1 1.1-.1-1.2-.2 1.3-.1-1.2-.1 1.2-.2-1.2-.1 1.1-.1-1.3-.2 1.3-.1-1.2-.1 1.2-.1-1.2-.1 .3v-.1l-.1 1-.1-1.2-.2 1.3-.1-1.2-.1 1.2-.1-1.1-.1 .9-.1-.1-.1-1-.1 1-.1-1.2-.2 1.3-.1-1.2v.3l-.1-.2v1.3l-.2-1.2-.1 1.2-.1-1.3-.2 1.2-.1-1.2-.1 1.2-.2-1.1-.1 1.2-.1-1.3-.2 1.3-.1-1.3-.1 1.1-.1-1.2-.1 1.6-.2-1.2-.1 1.2-.1-1.2-.2 1.1-.1-1.2-.2 1.1-.1-1.2-.1 1-.1-1.2-.2 1.3-.1-1.2-.1 1.5-.2-1.2-.1 .9-.1-1.1-.2 1.2-.1-1.1-.1 1.1-.1-1.1-.2 1.1-.1-1.2-.1 1.3-.2-1.2-.1 1-.1-1.2-.1 1.4-.2-1.2-.1 1.1-.1-1.1-.2 1-.1-1.3-.1 1.4-.2-1.3-.1 1.2-.1-1.3-.2 1.2-.1-1.1-.1 1.2-.1-1.2-.2 1.3-.1-1.3-.1 1.1-.2-1.2-.1 1.5-.1-1.1-.2 .8-.1-1.2-.1 1.2-.1-1.1-.1 .2-.1 1-.1-1.3-.2 1.5-.1-1.1-.1 .9-.1-1.1-.2 1.1v-1.1l-.2 1-.1-1.1-.2 1-.1-1.1-.1 1.4-.1-1.1-.2 1v-.1l-.1-1.1-.2 1.2-.1-1.1-.1 .9-.2-1.2-.1 1.5-.1-1.2-.2 1.1-.1-1.2-.1 1.2-.1-1.1-.1-.1v1.1l-.2-1.1-.1 1.3-.1-1.2-.2 .9-.1-1.2-.1 1.3-.1-1.1-.2 1.1-.1-1.2-.2 1.4-.1-1.2-.1 1.1-.1-1.1-.2 1-.2-1.1-.1 1.1-.1-1.2-.1 1.1-.2-1.2v10.6M25.8 112.4v19.6M25.8 137.1v19.6M25.8 122.2l.7-.5h.5l.1 .1 .2-.2 .1 .1 .3-.1 .1-.2h.4l.1-.1 .3-.1 .1 .1 .1-.1 .5 .1v-.2h.8l.2 .1 .3-.2 .2 .1 .1-.2 .1 .1 .2-.1 .4 .4 .1-.2 .4 .1 .1-.2h.3l.1 .2 .4-.2 .4 .1 .4-.3 .3-.1 .1 .2 .1-.2 .1 .2 .2-.2 .3 .3h.4l.2 .2 .1-.1 .7 .3 .2-.1 .3 .4 .1-.2 .2 .1v-.1l.2 .1 .1-.1 .8 .5 .1 .2 .4-.3 .2 .2 .1-.2 .3 .1 .1 .1 .1-.1 .4 .1 .1-.2 .2 .2 .1-.2h.1l.4-.3 .6 .1 .1 .2 .1-.2 .1 .1 .2-.1h.4v-.1l.5 .2 .1-.1 .1 .1 .1-.1 .1 .1 .2-.1 .1 .1 .2-.1 .1 .1 .2-.1 .3 .2 .4-.2 .7 .5 .7-.1 .3 .3 .2-.2 .3 .4 .2-.1 .1 .2h.4l.3 .4 .3-.1 .3 .4h.4l.1 .1a.42 .42 0 0 1 .6 .1l1 .1 .6-.6 .5-.1 .2 .1 .6-.4 .2 .1 .1-.1 .1 .1 .1-.2 .2 .1 .1-.1 .7 .4 .1-.2 .2-.1 .5 .1 .1-.2 .1 .2 .1-.2 .2 .2 .1-.2 .7 .1 .6-.3 .1 .2 .6-.1 .2 .1 .1-.2 .2 .1 .1-.2 .1 .1 .4-.3 .2 .1 .3-.4h.2l.1-.2 .2 .1 .1-.1 .1 .1 .1-.2h.2l.1-.1 .3 .2 .2-.1 .1 .1 .2-.1 .1 .1 .1-.1h.5v-.2l.2 .1 .1-.2h.5v-.2l.1 .2 .1-.2 .2 .1 .1-.2 .2 .1 .1-.1 .1 .2 .2-.2 .1 .2 .4-.1 .1 .2 .2-.2 .1 .1 .1-.1 .3-.1 .1 .2 .1-.2 .1 .1 .2-.1 .1 .2 .1-.1 .5 .2v-.2h.5l.1-.3h.1l.1-.1 .2 .1 .1-.2 .2 .1 .1-.1 .1 .1 .1-.1 .1 .2 .1-.1 .4 .1 .1 .2 .1-.2 .1 .2 .2-.1 .1 .2 .1-.1 .2 .1 .1-.1 .3-.1 .1 .2 .2-.2 .3 .4 .2-.2 .3 .3 .2-.1 .1 .2 .1-.2 .3 .1 .1 .3 .1-.1 .2 .3 .1-.1 .1 .2 .1-.2 .2 .2 .1-.2 .1 .2 .3-.1v.2l.1-.1 .2 .1 .1-.2 .3 .1 .1 .2 .1-.1 .2 .2 .1-.2 .9 .6 .1-.1 .2 .1 .1-.2 .2-.1 .2 .2 .1-.2 .4 .1 .1-.1 .4 .1 .2-.1 .1 .2 .1-.2 .2 .2 .3-.3 .1 .1 .2-.1 .1 .2 .1-.1 .1 .2 .2-.1 .4 .1 .1-.4 .3-.1 .1 .1h.4l.2 .2 .1-.1 .1 .2 .2-.1 .3 .2 .1-.2 .2 .1 .1-.1 .4 .4 .1-.2 .1 .1 .2-.1 .1 .1 .2-.1 .1 .2 .1-.2h.3l.4 .3v-.2l.5 .1 .3-.2 .2 .2 .1-.1 .2 .1 .1-.2 .4 .2 .1-.2 .3-.1 .4 .2 .1-.1 .2 .1 .1-.1 .3 .2 .2-.1 .1 .2h.1l.2 .3 .1-.2 .1 .1 .2-.1 .1 .2 .1-.1 .4 .3 .1-.1 .2 .1 .1-.2 .4 .1 .1-.1 .2 .2v-.1h.5l.1-.1 .2 .1 .1-.2 .1 .1 .4-.3 .4 .1v-.2l.5-.3 .1-.2 .1 .1 .2-.2 .1 .1"/>
<path d="M25.8 137h66v19.8h-66zM91.8 146.9v-.1l-.1 .6-.1-1.1-.1 .8v-.5l-.1 .6-.1-1.1-.1 1.3-.1-1.3-.2 1.2-.1-1.3-.1 1.5-.2-1.2-.1 1.3v-1.1l-.1 .8v-1.1l-.2 1.1v-.6v.6l-.1-1.1-.1 1.2-.1-1.2-.2 1.2-.1-1.1-.1 1.1-.1-1.1-.2 1.2-.1-1.1-.1 1.1-.2-1.1-.1 1.2v-1l-.1 .5-.1-.5v.7l-.1-.7v.7l-.1-1.2-.1 1.5-.2-1.3-.1 1.4-.1-1.1-.2 .7-.2-.9v1.2l-.1-1.1-.2 .9-.1-1-.1 1.4-.2-1.3-.1 1-.1-1v.3l-.1-.2-.1 1-.1-1.1-.1 .8-.2-1-.1 1.1-.1-1.1-.1 1.4-.1-1.1-.2 .8v-.4l-.1 .3v-.9l-.2 1-.1-1-.1 .1v1l-.1-1.1-.2 1-.1-1.1-.1 1.1-.2-1.2v1.1l-.1-.5v.6v-.7v.7l-.1-.2v.1v-.8l-.2 .7-.1-.8-.1 1.1-.2-1-.1 1-.1-1.2-.2 1.3-.1-1.1-.1 1-.1-.9-.1 .8v-.5l-.1 .3v-.3l-.1 .2v-.9l-.1 1.2-.1-1-.2 1.2-.1-1.2-.1 1-.1-.6v.6l-.1-1-.1 1.3-.1-1.1-.2 1.1-.1-1.2v-.1l-.1 .9-.2-1.1-.1 1.2-.2-.8-.1 .9-.1-1-.1 1-.2-1-.1 .9-.1-1-.2 1v-1l-.2 1.1-.1-1v-.1l-.1 .7-.2-1.2-.1 1.5-.1-1-.2 1-.1-1v.1l-.1 1-.2-1v.7l-.1-.1v.3v-.7l-.1 .7v-1l-.2 .8-.1-.9-.1 1.2-.1-1.1-.2 1.1-.1-1-.1 .9-.1-.9-.2 .8-.1-.8-.2 .9-.1-1.1-.1 1.1-.1-1-.2 1-.1-1.1-.1 1.3-.2-1-.1 .7-.1-1.2-.2 1.3-.1-1.1-.1 1.2-.1-.9-.2 .9-.1-1.1-.2 1.2v-.7v.6v-.9l-.1 .8-.2-1.1-.1 1.1-.2-.9-.1 .9v-.4l-.1 .6v-1l-.2 .8-.2-1-.1 1-.1-1-.1 1.1-.1-1-.2 .9-.2-.9v.7v-.1v.3l-.1-.6v.7l-.1-1-.2 1.1-.1-1-.1 1.1v-1.1v.9v-.9l-.2 1v-.6v.6l-.1-.8v-.1l-.1 .6v-.5v.6l-.2-1-.1 .9v.1l-.1-.8-.2 1-.1-1-.1 .7v-.5v.5l-.1-.4v.3l-.1-.9-.1 1.3-.1-.9-.1 .6-.1-.4v.5l-.1-1-.1 1-.1-.8-.2 .7-.2-1-.1 1.2-.1-1.1-.1 1-.1-.8-.2 .7v-.7v.7l-.1-.9-.1 1-.2-.9-.1 1-.1-1.2-.1 1.2-.2-1-.1 1-.1-1.2-.2 1.1-.1-.9-.1 .6-.1 .1v-.4v.4l-.1-1-.1 .9-.1-1-.2 1.3-.1-1.2-.1 1.1-.1-1-.2 1.1-.1-.9-.1 .9-.2-1-.1 1-.1-.9-.2 .9-.1-1-.1 .9-.2-.8v.7l-.1-.6v.6l-.1-.1v-.7l-.2 .9-.1-.9-.1 1-.1-.8-.2 .9-.1-1.1-.1 1-.2-.9-.1 1v-.7v.6l-.1-.8-.1 .7-.2-1-.1 1.1-.1-1.1-.2 1.1-.1-1.1-.1 1.1-.1-1.1-.2 .9-.1-1.1-.2 1.2-.1-1-.1 1-.1-.9-.1 .3v-.2l-.1 .9-.1-1-.1 1-.1-1-.2 .9-.1-.9-.1 1.1-.1-.9-.2 .7-.1-.9-.2 .7-.1-.8-.1 1.2-.1-1-.2 .7-.1-.9-.2 .9-.1-1-.1 .7v-.6v1l-.2-1-.1 1-.1-1-.1 1.1-.1-1.2-.2 1.2-.1-1-.1 .9-.2-1.1-.1 1.2-.1-.9-.2 .9-.2-1v1.1l-.1-1-.2 .9-.1-.9-.2 .8-.1-.9-.1 .9-.2-1-.1 1.1-.1-.9-.1 1-.1-1.1-.2 .9-.1-1-.1 1.1-.2-.9-.1 .9-.1-1-.2 .9-.2-.8-.1 .8-.1-1-.1 1-.1-1-.2 1.1-.1-.9v.2l-.1-.1v1l-.2-1-.1 .9-.1-1-.1 .8-.1-.9-.2 .9-.1-.9v.2l-.1-.1v.9l-.2-1-.1 .8-.2-.9-.1 1.1-.1-1-.2 1-.1-.9-.1 .8-.1-1-.2 .9-.1-.9-.1 .1v.9l-.2-1-.1 .9-.1-1-.1 1.2-.1-.9-.2 .8v-.4l-.1 .3v-.8l-.2 .9-.1-.8-.1 .2v.8l-.2-.9-.1 1-.1-1-.1 .8-.1-.7v.4l-.1-.8-.1 1.1-.1-.9-.2 .9-.1-.9-.1 1.4-.2-1.1-.1 .8-.1-1.3-.2 1.4v-.9l-.1-.1-.1 .8-.1-.9-.2 .9-.1-1-.1 .9-.2-.8-.1 1.1-.1-.9-.2 .6-.1-1-.1 1.1-.1-.9-.2 .8-.1-.9-.2 .9-.1-1-.1 1-.1-.8-.2 .9-.1-1-.1 1-.1-.9-.2 .9-.1-.9-.1 .7-.1-1-.2 1.2-.1-.9-.2 .9-.1-1-.1 .8-.1-.9-.2 1-.1-.9-.2 .8v-.6v.5l-.1-.8-.1 1-.2-1-.1 1-.1-.9-.1 .8-.1-.9-.1 .7v-.5l-.1 .8-.1-1-.1 .9-.2-.9-.1 1-.1-1-.2 1.1-.1-1-.1 1-.1-.9-.2 .7-.1-.9-.2 .8-.1-.9-.1 .9-.2-.9-.1 1.1-.1-1-.1 1-.1-1-.2 1-.1-1-.1 1.1-.2-.9-.1 .7-.1-.9-.2 1-.1-1-.1 .8-.1-.9-.2 1.3-.1-.9-.2 .8-.1-.8-.1 .8-.2-.9-.1 .9-.1-.9-.1 .7-.1-.9-.2 1-.1-1-.1 1.2-.2-.9-.1 .7-.1-1-.2 1-.1-.8-.2 .9-.1-.9-.1 .8v-.5l-.1 .4v-.8l-.2 1-.1-.9-.2 .8-.1-1-.1 1.1-.1-.9-.1 .8-.1-.8-.2 .7v-.5v.4l-.1-.8-.2 1-.1-.9-.1 .8-.1-.9-.1 .1-.1 .8-.1-.9-.1 .8-.2-.8-.1 1-.1-.9-.2 .7-.2-.8-.1 1.1-.1-.9-.1 .7-.1-.9-.1 .9-.2-.9-.1 .9-.1-.9-.2 1.2-.1-.9-.1 .7-.1-.9-.2 .8-.1-.9-.2 .9-.1-.9-.1 .8-.1-.9-.2 1.1-.1-.8-.2 .7-.1-.8-.1 .9-.1-.9-.1 .7-.1-.9-.2 1.1-.1-.9-.2 .8v-.5v.4l-.1-.8-.1 .9-.2-.9-.1 .9-.1-.9-.2 1v-.7v.6l-.1-.8-.1 .7-.1-.9-.2 .9-.1-.9-.1 1-.2-1-.1 1.1-.1-.9-.1 .8-.1-.8-.2 .7-.1-.9-.2 1-.1-1-.1 .9-.2-1-.1 10.6M87.1 207.1l-61.5 .9"/>
</g>
<path d="M87.2 207.1l-61.6 .9" fill="none" stroke="#231f20" stroke-width=".35"/>
<g font-size="5.6">
<text x="12.7" y="12.7">TYPICAL CHARACTERISTICS: V</text>
<text x="108.3" y="12.7">= +5V</text>
</g>
<text font-size="4.2" x="171.7" y="267.7">DAC7513</text>
<text font-size="4" x="100.5" y="14.1">DD</text>
<text font-size="3.5" x="12.7" y="269.5">6</text>
<text font-size="2.8" x="93.8" y="272">www.ti.com</text>
<g font-size="2.5">
<text x="12.7" y="18">At T</text>
<text x="19.5" y="18">= +25°C and +V</text>
<text x="41.2" y="18">= +5V, unless otherwise noted.</text>
<text x="44.8" y="27.7">LINEARITY ERROR AND</text>
<text x="138" y="27.7">LINEARITY ERROR AND</text>
<text x="33.2" y="30.9">DIFFERENTIAL LINEARITY ERROR vs CODE</text>
<text x="54.7" y="34.1">(–40°C)</text>
<text x="126.3" y="30.9">DIFFERENTIAL LINEARITY ERROR vs CODE</text>
<text x="147.8" y="34.1">(+25°C)</text>
<text x="25.5" y="84.4">0</text>
<text x="31.7" y="84.4">200</text>
<text x="40.2" y="84.4">400</text>
<text x="48.1" y="84.4">600</text>
<text x="56.1" y="89.2">Code</text>
<text x="56.4" y="84.4">800</text>
<text x="64.7" y="84.4">A00</text>
<text x="72.6" y="84.4">C00</text>
<text x="81.4" y="84.4">E00</text>
<text x="89.3" y="84.4">FFF</text>
<text x="118.7" y="84.4">0</text>
<text x="124.9" y="84.4">200</text>
<text x="133.3" y="84.4">400</text>
<text x="141.3" y="84.4">600</text>
<text x="149.3" y="89.2">Code</text>
<text x="149.5" y="84.4">800</text>
<text x="157.9" y="84.4">A00</text>
<text x="165.8" y="84.4">C00</text>
<text x="174.6" y="84.4">E00</text>
<text x="182.5" y="84.4">FFF</text>
<text x="33.2" y="107.1">DIFFERENTIAL LINEARITY ERROR vs CODE</text>
<text x="44.9" y="103.9">LINEARITY ERROR AND</text>
<text x="54" y="110.3">(+105°C)</text>
<text x="113.9" y="112.7">16</text>
<text x="128.8" y="110.4">TYPICAL TOTAL UNADJUSTED ERROR</text>
<text x="115.2" y="123.8">8</text>
<text x="115.2" y="134.9">0</text>
<text x="110" y="141.7" transform="rotate(-90 110 141.7)">TUE (LSBs)</text>
<text x="113.9" y="146">–8</text>
<text x="25.6" y="160.6">0</text>
<text x="31.7" y="160.6">200</text>
<text x="40.2" y="160.6">400</text>
<text x="48.2" y="160.6">600</text>
<text x="56.4" y="160.6">800</text>
<text x="64.7" y="160.6">A00</text>
<text x="72.7" y="160.6">C00</text>
<text x="81.4" y="160.6">E00</text>
<text x="89.4" y="160.6">FFF</text>
<text x="112.5" y="157.1">–16</text>
<text x="117.9" y="161">0</text>
<text x="124.2" y="161">200</text>
<text x="132.4" y="161">400</text>
<text x="140.8" y="161">600</text>
<text x="148.8" y="161">800</text>
<text x="156.9" y="161">A00</text>
<text x="165" y="161">C00</text>
<text x="173.2" y="161">E00</text>
<text x="181.3" y="161">FFF</text>
<text x="56.2" y="165.4">Code</text>
<text x="147.9" y="164.9">Code</text>
<text x="20.7" y="188.6">30</text>
<text x="34.2" y="186.2">ZERO-SCALE ERROR vs TEMPERATURE</text>
<text x="113.9" y="188.6">30</text>
<text x="127.8" y="186.2">FULL-SCALE ERROR vs TEMPERATURE</text>
<text x="20.7" y="196.1">20</text>
<text x="113.9" y="196.1">20</text>
<text x="20.7" y="203.7">10</text>
<text x="113.9" y="203.7">10</text>
<text x="22.1" y="211.3">0</text>
<text x="115.2" y="211.3">0</text>
<text x="16.9" y="216.7" transform="rotate(-90 16.9 216.7)">Error (mV)</text>
<text x="19.4" y="218.9">–10</text>
<text x="110" y="216.7" transform="rotate(-90 110 216.7)">Error (mV)</text>
<text x="112.5" y="218.9">–10</text>
<text x="19.4" y="226.5">–20</text>
<text x="112.5" y="226.5">–20</text>
<text x="19.4" y="234.1">–30</text>
<text x="23.4" y="236.9">–40</text>
<text x="41.2" y="236.9">0</text>
<text x="56.9" y="236.9">40</text>
<text x="73.3" y="236.9">80</text>
<text x="89" y="236.9">120</text>
<text x="112.5" y="234.1">–30</text>
<text x="116.5" y="236.9">–40</text>
<text x="134.3" y="236.9">0</text>
<text x="150" y="236.9">40</text>
<text x="166.4" y="236.9">80</text>
<text x="182.1" y="236.9">120</text>
<text x="48.1" y="240.8">Temperature (°C)</text>
<text x="141.2" y="240.8">Temperature (°C)</text>
<text x="175" y="271.5">SBAS157A</text>
</g>
<g font-size="2.5" fill="#231f20">
<text x="19.4" y="37.2">16.0</text>
<text x="19.4" y="39.6">12.0</text>
<text x="112.6" y="37.2">16.0</text>
<text x="112.6" y="39.6">12.0</text>
<text x="20.7" y="42">8.0</text>
<text x="20.7" y="44.5">4.0</text>
<text x="20.7" y="46.9">0.0</text>
<text x="113.8" y="42">8.0</text>
<text x="113.8" y="44.5">4.0</text>
<text x="113.8" y="46.9">0.0</text>
<text x="16.7" y="50.5" transform="rotate(-90 16.7 50.5)">LE (LSB)</text>
<text x="19.4" y="49.4">–4.0</text>
<text x="19.4" y="51.8">–8.0</text>
<text x="109.9" y="50.5" transform="rotate(-90 109.9 50.5)">LE (LSB)</text>
<text x="112.6" y="49.4">–4.0</text>
<text x="112.6" y="51.8">–8.0</text>
<text x="18.2" y="54.3">–12.0</text>
<text x="18.2" y="56.7">–16.0</text>
<text x="111.4" y="54.3">–12.0</text>
<text x="111.4" y="56.7">–16.0</text>
<text x="20.7" y="61.9">1.0</text>
<text x="113.8" y="61.9">1.0</text>
<text x="20.7" y="66.7">0.5</text>
<text x="20.7" y="71.6">0.0</text>
<text x="113.8" y="66.7">0.5</text>
<text x="113.8" y="71.6">0.0</text>
<text x="16.7" y="76" transform="rotate(-90 16.7 76)">DLE (LSB)</text>
<text x="19.4" y="76.5">–0.5</text>
<text x="109.9" y="76" transform="rotate(-90 109.9 76)">DLE (LSB)</text>
<text x="112.6" y="76.5">–0.5</text>
<text x="19.4" y="81.4">–1.0</text>
<text x="112.6" y="81.4">–1.0</text>
<text x="19.5" y="113.4">16.0</text>
<text x="19.5" y="115.8">12.0</text>
<text x="20.7" y="118.2">8.0</text>
<text x="19.5" y="125.6">–4.0</text>
<text x="20.7" y="120.7">4.0</text>
<text x="20.7" y="123.1">0.0</text>
<text x="16.7" y="126.7" transform="rotate(-90 16.7 126.7)">LE (LSB)</text>
<text x="18.2" y="130.5">–12.0</text>
<text x="19.5" y="128">–8.0</text>
<text x="18.2" y="132.9">–16.0</text>
<text x="20.7" y="138.1">1.0</text>
<text x="20.7" y="142.9">0.5</text>
<text x="20.7" y="147.8">0.0</text>
<text x="16.7" y="152.2" transform="rotate(-90 16.7 152.2)">DLE (LSB)</text>
<text x="19.5" y="152.7">–0.5</text>
<text x="19.5" y="157.6">–1.0</text>
</g>
<g font-size="1.8">
<text x="17.4" y="18.6">A</text>
<text x="37.8" y="18.6">DD</text>
<text x="35.4" y="85.2">H</text>
<text x="43.9" y="85.2">H</text>
<text x="51.8" y="85.2">H</text>
<text x="60.1" y="85.2">H</text>
<text x="68.7" y="85.2">H</text>
<text x="76.7" y="85.2">H</text>
<text x="85.4" y="85.2">H</text>
<text x="93.4" y="85.2">H</text>
<text x="128.6" y="85.2">H</text>
<text x="137" y="85.2">H</text>
<text x="145" y="85.2">H</text>
<text x="153.2" y="85.2">H</text>
<text x="161.8" y="85.2">H</text>
<text x="169.9" y="85.2">H</text>
<text x="178.5" y="85.2">H</text>
<text x="186.6" y="85.2">H</text>
<text x="35.4" y="161.4">H</text>
<text x="43.9" y="161.4">H</text>
<text x="51.9" y="161.4">H</text>
<text x="60.1" y="161.4">H</text>
<text x="68.7" y="161.4">H</text>
<text x="76.7" y="161.4">H</text>
<text x="85.4" y="161.4">H</text>
<text x="93.4" y="161.4">H</text>
<text x="128.3" y="161.7">H</text>
<text x="136.5" y="161.7">H</text>
<text x="144.9" y="161.7">H</text>
<text x="152.9" y="161.7">H</text>
<text x="161.2" y="161.7">H</text>
<text x="169.5" y="161.7">H</text>
<text x="177.6" y="161.7">H</text>
<text x="185.9" y="161.7">H</text>
</g>
</svg>
